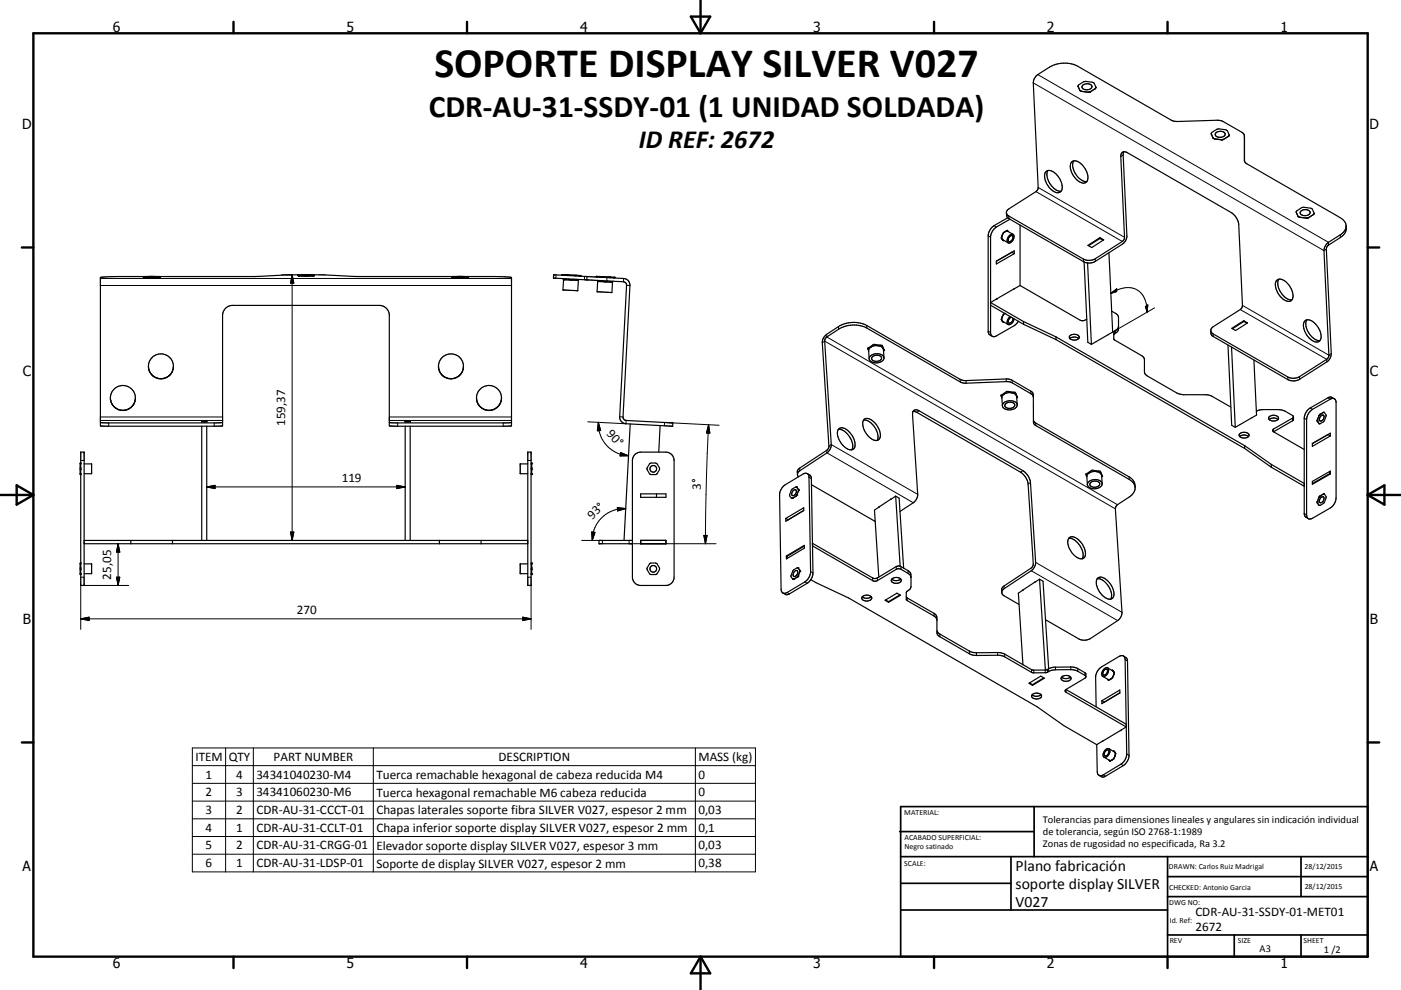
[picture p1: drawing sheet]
<svg xmlns="http://www.w3.org/2000/svg" width="420mm" height="297mm" viewBox="0 0 420 297" stroke-linecap="round" stroke-linejoin="round" font-family="sans-serif">
<g fill="none" stroke="#000" stroke-width=".36">
<path d="M323.2 25.9l.1-.4a3.8 3.8 0 0 1 4.5-.7l.8 1.4M323.2 25.9l.6 1.2M323.2 25.9l.6 1.3M323.8 27.1l.4 .3M323.8 27.2l.4 .2M323.8 27.1v.1M324.2 27.4l2.1 .3M324.7 25.5a1.76 1.76 0 0 1 2.7 .5 1.67 1.67 0 0 1-1.5 1 1.67 1.67 0 0 1-1.5-1zM326.3 27.7h.1M326.6 27.7h-.3M326.9 27.5l-.6 .2M326.9 27.5v.1"/>
<path d="M326.9 27.6l-.5 .1M328.4 26.6l-1.5 .9M328.4 26.6h.1M328.4 26.6l-1.5 1M328.6 26.2l-.2 .4M364.6 39.8a1.78 1.78 0 0 1 2.7 .5 1.7 1.7 0 0 1-3 0zM313.6 51.5a2.12 2.12 0 0 1 2.9 .6 4.9 4.9 0 0 1 1.7 5.2 1.95 1.95 0 0 1-3.1-.5 4.9 4.9 0 0 1-1.7-5.1zM314.2 51.2a5 5 0 0 0 2.4 5.8l1.5 .4M321.3 48.6a2.59 2.59 0 0 1 3.5 1.3 4.2 4.2 0 0 1 1 4.7 2.3 2.3 0 0 1-3.3-1 4.4 4.4 0 0 1-1.2-5zM321.9 48.3a5.1 5.1 0 0 0 2.4 5.8l1.6 .4M336.9 45.5l-.2 1 1.2 24.2a3.1 3.1 0 0 1-1.4 2.5l-8.1 5.2a3.7 3.7 0 0 1-3.5 .1l-22.4-12.9-.7-.8-.1-1M363.1 40.1l.2-.3a3.7 3.7 0 0 1 4.4-.7l.8 1.4"/>
<path d="M363.1 40.1l.6 1.3M363.1 40.1v.1M363.1 40.2l.6 1.2M363.7 41.4l.4 .2M363.7 41.4h.1M364.1 41.6l2.1 .4M366.6 41.9h-.2M366.8 41.8l-.6 .2M366.8 41.8h.1M368.4 40.8l-1.6 1M368.4 40.8v.1M368.5 40.5l-.1 .3"/>
<path d="M373.1 48.1l.2 .6 .5 .5 28 16.1a2.77 2.77 0 0 1 1.8 2.6 2.77 2.77 0 0 1-1.8 2.6l-3.5 2.2a3.2 3.2 0 0 0-1.4 2.5l1.5 31.6-.6 1-8.2 5.2a3.8 3.8 0 0 1-3.5 .1l-22.4-12.9a1.17 1.17 0 0 1-.7-1.1 1.17 1.17 0 0 1 .7-1.1l8.1-5.1 .7-1.1-1.1-24.4a5.1 5.1 0 0 0-2.3-3.6l-31.1-18a1.2 1.2 0 0 0-1.4-.2 1.2 1.2 0 0 0-.6 1.4l1.1 24.4-.6 1-8.1 5.2a3.8 3.8 0 0 1-3.6 .1l-22.3-12.9a1.15 1.15 0 0 1-.8-1.1 1.15 1.15 0 0 1 .8-1l8.1-5.2 .7-1.1-1.5-31.5a3.1 3.1 0 0 1 1.3-2.5l3.6-2.3a9 9 0 0 1 8.4-.2l28.5 16.4 1.3 .2 12.1-.4 1.7 .4 5.6 3.2 .7 .7 .1 7.9M373.1 40.7v.8M300.3 71.6l.2 .2M300.5 70.6v1.2M300.5 71.8v.1M300.5 70.6l-.1 .1M300.5 71.9h.1M300.6 71.9l1.6 1M300.6 72h.2M301.4 69.5l-.9 1.1M301.4 69.5l.6-.2 1.7 1M301.5 69.4l-.1 .1"/>
<path d="M301.9 69.1l.3 .3M302.1 65.3l-4.3 2.6a4 4 0 0 0-1.5 2.9v28.8l.3 .8 .9 .5M302.3 69.5l-.3-.4-1.2 .7-.6 1.6 .6 .8 .2-.1M302.6 71.1a.59 .59 0 0 1 .9-.4 .59 .59 0 0 1 .1 1 .78 .78 0 0 1-1.3 .6v-.6zM302.6 70.6a.76 .76 0 0 1 1.1-.3 .76 .76 0 0 1 .3 1.1 1.47 1.47 0 0 1-1.9 1.3 1.72 1.72 0 0 1 .5-2.1zM302.8 65.8l-4.3 2.5a4.1 4.1 0 0 0-1.5 2.6v29.1a1.05 1.05 0 0 0 .6 1 1.05 1.05 0 0 0 1.1-.2l5.3-3.1 1.3-1.3M303.4 75.6l.7 .5M304.1 76.1v-.9l-5.4 3.2M304.1 76.1l-5.4 3.1v-.9M305.8 67.5v18.2M325 78.6l1.1 24.1 1.1 .6M326.1 78.9l1.1 24.4"/>
<path d="M326.2 73.6l3.6-2.3 1.1 .7-3.6 2.3zM329.8 71.6l.9 .5M329.8 71.6l-3.4 2.1M329.8 71.3v.3M332.5 75.8l1.1 23.8-6.4 3.7M388.6 63.6l.2-.3a3.7 3.7 0 0 1 4.4-.7l.8 1.4M388.6 63.6l.6 1.3M388.6 63.6v.1M389.2 64.9l.4 .3M389.2 64.9h.1M389.6 65.2l2.1 .2M389.6 65.2h.1"/>
<path d="M389.6 65.2l2.1 .3M389.9 63.5a1.79 1.79 0 0 1 2.9 .3 1.7 1.7 0 0 1-3 0zM391.7 65.4v.1M391.9 65.5h.1M392 65.4v.1M392.3 65.3l-.6 .2M392.3 65.3l-.6 .1M392.3 65.3h.1M393.8 64.3l-1.5 1M393.8 64.3v.1M393.8 64.4l-1.5 .9M394 64l-.2 .3"/>
<path d="M394 64l-.2 .4M403.6 67.7a3.2 3.2 0 0 1-1.7 3.6l-3.7 2.3-.6 1.2 1.5 31.3a3 3 0 0 1-1.3 2.5l-8.2 5.2a3.6 3.6 0 0 1-3.5 .1l-22.6-13.1-.4-.6-.1-1M30.1 83.3v44.5h36.6v-33.2a3 3 0 0 1 3-3h44a2.99 2.99 0 0 1 3 3l.1 33.2h36.5l.1-44.5M30.1 83.2v.1M43 83.1h.3M43 83v.1M43 83.1v.1M43 83.2h.2M43 83.2l.4 .1M43.1 83h4.7M43.2 83.3h4.5M43.2 83.2l.2 .1"/>
<path d="M43.3 83.1l1.9 .1M43.3 83.2h-.1M43.3 83.1v.1M43.3 83.2h1.9M43.4 83.3l1.9 .1M43.4 83h-9.6l-3.7 .2M44 83h.1M44 83.1h2.9M44 83h2.9M45.2 83.2h.6M45.2 83.2h.1M45.2 83.2l.1 .1"/>
<path d="M45.3 83.3h.4M45.3 83.3v.1M45.3 83.4h.3M45.7 83.3l-.1 .1M45.8 83.2h.1M45.8 83.2l-.1 .1M46.9 83h.1M47 83v.1M47.6 83.3l-2 .1M47.7 83.1l-1.9 .1M47.7 83.1v.1M47.7 83.2h-1.9"/>
<path d="M47.7 83.2h.1M47.7 83.2l-.1 .1M47.9 83.2h-.2M47.9 83.2l-.3 .1M48 83.1h-.3M48 83v.1M48 83.1l-.1 .1M89.2 82.6h.3M89.2 82.5v.1M89.2 82.6l.1 .1M89.3 82.7h.2M89.3 82.7l.2 .1"/>
<path d="M89.4 82.5h7.5l9.9 .5h29.1M89.4 82.5l-12.8 .5h-29M89.5 82.8h4.5M89.5 82.8h.1M89.5 82.7l.1 .1M89.5 82.6l1.9 .1M89.5 82.6h.1M89.5 82.6v.1M89.6 82.8l2 .1M90.2 82.5h3M90.3 82.5h2.9M90.3 82.5h-.1"/>
<path d="M90.3 82.5v.1M91.4 82.7h.6M91.4 82.7h.1M91.5 82.7h.4M91.5 82.7l.1 .2M91.6 82.9h.3M91.9 82.7v.2M92 82.7h.1M92 82.7h-.1M93.2 82.5h.1M93.8 82.8h.2M93.8 82.8l-1.9 .1"/>
<path d="M93.9 82.6l-1.9 .1M93.9 82.6h.1M93.9 82.6l.1 .1M94 82.8h.1M94 82.7h.2M94 82.7l-.2 .1M94.2 82.7l-.2 .1M94.2 82.6h-.3M94.2 82.5v.1M94.2 82.6v.1M135.5 83.1h.3M135.5 83v.1"/>
<path d="M135.5 83.1v.1M135.5 83.2h.2M135.5 83.2l.2 .1M135.6 83h4.7M135.7 83.3h.1M135.7 83.2l.2 .1M135.7 83.3h.2M135.8 83.1l1.9 .1M135.8 83.1v.1M135.8 83.2h-.1M135.8 83.2h1.9M135.9 83.3l2 .1"/>
<path d="M136.5 83.1h.1M136.5 83h3M136.5 83.1h3M137.7 83.2h.6M137.7 83.2h.1M137.7 83.2l.1 .1M137.8 83.3h.4M137.8 83.3l.1 .1M137.9 83.4h.2M138.2 83.3l-.1 .1M138.3 83.2l-.1 .1M138.3 83.2h.1"/>
<path d="M139.5 83.1h.1M140.1 83h9.5l3.7 .2M140.1 83.3l-2 .1M140.2 83.1l-1.9 .1M140.2 83.1v.1M140.2 83.2h.1M140.2 83.2h-1.9M140.2 83.3h-4.5M140.2 83.2l-.1 .1M140.4 83.2l-.3 .1M140.4 83.2h-.2M140.5 83.1h-.3"/>
<path d="M140.5 83v.1M140.5 83.1l-.1 .1M153.3 83.2l.1 .1M166 82.5l21 1a2 2 0 0 1 1.9 2.2l-2 39.8 .8 .6 14 .8v1l-14-.8a2 2 0 0 1-1.9-2.1l2-39.9-.9-.6-21-1.1zM168.5 82.5l.2 .1M168.5 82.4v.1M168.5 82.4h1.1M168.5 82.4h.1M168.5 82.4l1.1 .1M169 83.9l-.2 3.1 1.3 .1 3.1 .1 .2-3.1M169 83.9l-.2-.3 .3 .3M169 83.9h.1"/>
<path d="M169.1 83.9h.1M169.6 82.4l.6 .1M169.6 82.4v.1M169.6 82.5h.1M169.7 82.5h.3M169.7 82.5l.2 .2M169.7 83.6l-.5 .3M170 82.5l.1 .2M170.2 82.5l2.1 .1M170.2 82.5h.1M170.2 82.5h-.2M170.3 83.7a5.2 5.2 0 0 0 3.1 .4"/>
<path d="M172.1 83.8l-.7 .2-2.2-.1M172.3 82.6h.6M172.3 82.6h.1M172.3 82.6l.1 .1M172.4 82.7h.4M172.4 82.7v.1M172.7 83.8l.3 .3M172.8 82.7l-.2 .1M172.9 82.6l1.1 .1-.3 .2M172.9 82.6h.1M172.9 82.6l-.1 .1M173.6 83.9l-.5 .2"/>
<path d="M173.6 83.9l-.2 .2M176 83v1M178.8 82.9h.1M178.8 83l.2 .1M178.8 82.9l1 .1M178.8 82.9v.1M178.8 83h.1M178.8 83h1M179 84.1l.4 .3M179 84.1l.2 .3M179.2 84.4l-.2 3.1 4.2 .3h.3l.1-3.1M179.2 84.4h.1"/>
<path d="M179.4 84.4l.1 .1M179.5 84.5l1.9 .1M179.8 83h.6M179.8 83h.1M179.9 83l.4 .1M179.9 84.2l-.4 .3M179.9 83l.2 .2M180.3 83.1v.1M180.4 83l2.2 .1M180.4 83h.1M180.4 83l-.1 .1M180.5 84.2l.9 .4"/>
<path d="M181.4 84.6l1.9 .1M182.3 84.3l-.9 .3M182.6 83.1h.5M182.6 83.1h.1M182.6 83.1l.1 .1M182.7 83.2h.3M182.7 83.2l-.1 .1M182.9 84.3l.4 .4M183 83.2l-.2 .1M183.1 83.1l1.1 .2M183.1 83.2h-.1M183.1 83.1v.1"/>
<path d="M183.1 83.2h1.1M183.3 84.7l.5-.3-.2 .3M183.3 84.7h.3M184.2 83.3l-.2 .1M297 91.6l9.9 5.7M298.7 89.7h.1M300.3 96.1l.1 .1M300.4 96.1l.1 .3M300.5 95.1l.7-1.1-.4 .3-.6 1.6 .6 .8 .2-.1M300.5 95.1l-.1 1M300.5 95.1l-.1 .1M300.5 94.9v.2"/>
<path d="M300.5 96.4h.1M300.6 96.4l1.6 1M300.6 96.5h.2M302.8 94.9a1.78 1.78 0 0 0-.6 2.5M303.2 95.2a1.08 1.08 0 0 0-.6 1.8 1.34 1.34 0 0 0 1.1-1.6M304 86.7h.1M304 95.6a1.76 1.76 0 0 1-1.8 1.8M304.1 86.6l-7.1 4.2 9.9 5.7M304.1 86.6h.1M305.8 85.7l18.1 10.4 1 .1 .9-.5M305.8 85.7l-1.8 1M306.9 96.5l9.7 4.6"/>
<path d="M306.9 97.3l9.7 4.6M306.9 96.5v.8M333.3 93.4l1.4 .8 .5 .6 .1 3.9a2.71 2.71 0 0 1-1.4 1.7v.1M335.3 97.9a2.15 2.15 0 0 1-1.3 1.5l-.1 2.2 .2 .4 8.1 4.7 .7 .5 .2 .7v3.9l.9 1 9.1 5.3 1.9 .3 7.5 .1 6.5 3.6M369.3 98.5l3.6-2.3 1.1 .7-3.6 2.3zM372.9 96.5l.9 .5M372.9 96.5l-3.4 2.1M372.9 96.2v.3M382.8 84.1a2.59 2.59 0 0 1 3.5 1.3 4.2 4.2 0 0 1 .9 4.7 2.34 2.34 0 0 1-3.2-1 4.3 4.3 0 0 1-1.2-5zM383.4 83.8a5 5 0 0 0 2.4 5.8l1.5 .3M391.2 96.3a2.59 2.59 0 0 1 3.5 1.3 3.7 3.7 0 0 1 .8 4.8 3.2 3.2 0 0 1-3.7-1.8 3.9 3.9 0 0 1-.6-4.3zM391.8 96a5 5 0 0 0 2.4 5.8l1 .4 .5-.1"/>
<path d="M33.1 119.4a3.7 3.7 0 0 1 4-3.8 3.7 3.7 0 0 1 3.5 4.3M33.1 119.4l.3 1.4 1 1.5M40.6 119.9l-.3 .9-.7 1.2M40.6 119.4v.4M44.5 110.3l.5 1.4M45 111.7a3.7 3.7 0 0 1 1.4-5 3.7 3.7 0 0 1 5 1.3 3.7 3.7 0 0 1-1.2 5.1M45 111.7l1.2 1.4M45 111.7l.2 .4M45.5 112.4l.8 .6M46.2 113.1l.9 .4M46.3 113l1.7 .6M47.6 113.5l.4 .1"/>
<path d="M48 113.6h.5M49.8 113.3l-1.3 .3M49.8 113.2l-1.3 .4M50.2 113.1l-.4 .2M52 110.3l-.5 1.4-1.3 1.3M131.5 110.3l.4 1.4M131.9 111.7a3.7 3.7 0 0 1 3.3-5.5 3.7 3.7 0 0 1 3.3 5.5M131.9 111.7l.3 .4M131.9 111.7l1.3 1.4M132.5 112.4l.7 .6M133.2 113.1l.4 .2M133.6 113.3l1.4 .3"/>
<path d="M133.6 113.2l1.4 .4M135 113.6h.4M136.4 113.4l-1 .2M136.8 113.2l-1.4 .4M138.5 111.7l-.9 1.1-.8 .5M138.5 111.7l-.9 1.1-.8 .4M138.9 110.3l-.4 1.4M142.9 119.4a3.7 3.7 0 0 1 3.7-3.8 3.7 3.7 0 0 1 3.8 3.8M142.9 119.4v.5M142.9 119.9l.2 .9M142.9 119.8l.2 .9M150.4 119.4l-.2 .9"/>
<path d="M260.2 104.5l.3 .8M260.3 104.9l-.2-.4 1.9-1.2 2.5 .3 .6 1.5-.2 .2M261.1 104.1l-.7 .2M261.1 104.1l-.6 .9 .1 2.6M261.1 106.7a2.73 2.73 0 0 1 3.9 .5 2.45 2.45 0 0 1-3.8 1.3 1.03 1.03 0 0 1-.6-.9 1.03 1.03 0 0 1 .5-.9zM261.6 107a1.77 1.77 0 0 1 2.7 .4 1.68 1.68 0 0 1-1.4 1 1.68 1.68 0 0 1-1.6-.9zM261.7 103.5l-.6 .6M262.3 103.3l.9 .4M263.2 103.7h-1l-1.1 .4M263.2 103.7l.9 .2 .7 .7M264.1 103.6l-.9 .1M264.5 103.7l.3 .9"/>
<path d="M264.8 104.6l.2 2.7M264.8 104.6l.1 .2M264.9 104.8l.1 .1M265 104.9l-.1 .3M300.1 118.6l.3 .8M300.2 119l-.1-.4 1.8-1.2 2.5 .3 .7 1.5-.3 .2M301 118.3l-.7 .1M301 118.3l-.6 .8 .1 2.6M301.7 117.6l-.7 .7M302.3 117.5l.9 .3M303.2 117.8l1.1 .4 .4 .5M303.2 117.8l-1.3 .1-.9 .4"/>
<path d="M304 117.7l-.8 .1M304.4 117.8l.3 .9M304.7 118.7l.3 .4-.2 .2M304.7 118.7l.3 2.7M309.8 119.1l-.1-1-.4-.6-6.7-3.7-13 .4-1.5-.3-28.3-16.3a8.8 8.8 0 0 0-8.4 .4l-3.6 2.3a3.2 3.2 0 0 0-1.3 2.5l2 31.4-.6 .9-8.4 5.5-.5 .8 .1 1M316.6 101.1l56.6 32.6M316.6 101.9l56.6 32.7M316.6 101.1v.8M320.7 100.8a1.82 1.82 0 0 1 2.9 .4 1.73 1.73 0 0 1-3 0zM320.8 101.6a2.13 2.13 0 0 1 2.6 0M368.2 103.5l1.1 24.1 1 .6M369.2 104.1l1.1 24.1"/>
<path d="M375.9 108l.8 16.5-1.4 .9M400.1 119.6l-1.1-.5-.7 .1-5.5 3.2a3.9 3.9 0 0 0-1.8 3.1v28.6l.3 .8 1 .7M24.1 139v3.3M24.1 139h.1M24.1 139v.1M24.1 139l.1 .2-.1-.2M24.2 135.6h1v40h-1zM25.2 139.2h2.3v2.9h-2.3M30.1 126.8h.1M30.1 126.8h36.6M34.4 122.3l.9 .5M34.5 122.2l.8 .5"/>
<path d="M35.3 122.7l1.3 .4 1.8-.4M35.3 122.8l.4 .2M36.1 123h1.4M38.4 122.8l-.4 .2M39.6 122l-1.2 .8M39.6 121.9l-1.2 .8M60.4 126.3h1.6v.3h-1.6zM60.5 126.6h1.5M60.5 127.9v34.2M62 127.9v34.2M66.7 126.8h.1M116.7 126.8h36.6"/>
<path d="M121.4 126.3h1.6v.3h-1.6zM121.5 127.9v34.2M123 126.6h-1.5M123 127.9v34.2M143.1 120.8l1.1 1.5M144.2 122.3l.8 .5M144.2 122.2l.8 .5M145 122.8l1.4 .3 1.8-.3M145 122.7l1.4 .4 1.8-.4M149 122.3l-.8 .5M149 122.2l-.8 .5M149.3 122l-.3 .3"/>
<path d="M149.6 121.6l-.3 .3M149.9 121.2l-.6 .8M150.2 120.3l-.3 .9M153.3 126.8h.1M158.2 139.2h-2.2v2.9h2.2M158.2 135.6h1v40h-1zM159.4 139.1l-.2 .1 .2-.3v3.5l-.2-.3h.2M188.9 127.2l-1.8 34.9M190.5 136.2l.9-.5 .7-.1h7.5a2.5 2.5 0 0 1 2.5 2.6v35a2.5 2.5 0 0 1-2.5 2.4h-7.5a2.5 2.5 0 0 1-2.5-2.4v-35l.2-1.1zM197.9 127.7l-.4 7.9M251.3 128.8a4.8 4.8 0 0 1 4.2 3.8l.2 1.2-.3 1.1M251.5 128.7a2.15 2.15 0 0 1 2.9 .6 4.5 4.5 0 0 1 1.6 5.3 2.12 2.12 0 0 1-2.9-.6 4.9 4.9 0 0 1-1.8-5.1z"/>
<path d="M258.9 126a4.9 4.9 0 0 1 4.2 4.2l.1 1.1-.2 .8M259 125.9a2.39 2.39 0 0 1 3.3 .9 4.4 4.4 0 0 1 1.3 5 2.31 2.31 0 0 1-3.3-.9 4.4 4.4 0 0 1-1.3-5zM273.8 123.4l1.1 .3 31.1 18 1 .9a4.7 4.7 0 0 1 1.2 2.6l1.6 24.2-.5 .9-8.5 5.7-.5 .8v1M300.8 121a2.74 2.74 0 0 1 4.2 .3 2.44 2.44 0 0 1-3.8 1.3 1 1 0 0 1-.4-1.6zM301.5 121.1a1.57 1.57 0 0 1 2.7 .6 1.74 1.74 0 0 1-3 0zM309.8 126.1l.7 .8 28 16.2a3.3 3.3 0 0 1 1.8 3.2M371.7 131a2.14 2.14 0 0 1 2.6 0M371.7 130.1a1.65 1.65 0 0 1 2.8 .6 1.8 1.8 0 0 1-3-.1zM373.2 133.7l7.9 5.6M373.2 134.6l7.9 5.6M373.2 133.7v.9M375.3 125.3l-5 2.9"/>
<path d="M376.7 123.3l2-.4h4.9l1.8 .5 2.2 1.3 .2 1.2-.2 .3-5.8 3.3M380.5 125.9a2.13 2.13 0 0 1 2.6 0M380.6 125a1.78 1.78 0 0 1 2.7 .5 1.74 1.74 0 0 1-3 0zM381.1 139.3l9.9 5.7M381.1 139.3v.9M381.8 129.5l9.2 5.4M387.8 125.1l-.3 .4-5.7 3.2-.3 .4 .3 .4M393 123.2l5.8-3.4a1.06 1.06 0 0 1 1.3-.2 1.06 1.06 0 0 1 .5 1.2v28.6a3.9 3.9 0 0 1-1.8 3l-5.3 3.1a1.08 1.08 0 0 1-1.2 .1 1.08 1.08 0 0 1-.6-1.1v-28.6a3.9 3.9 0 0 1 1.3-2.7zM393.5 133.1l5.3-3.1v.8l-5.3 3.1zM394.9 126.2v.2M394.9 126v.4M394.9 126v.1"/>
<path d="M395.5 124.7l-.6 1.3M395.7 124.3l-.2 .4M396 124.9a.6 .6 0 0 1 .9-.3 .6 .6 0 0 1-.1 1 .75 .75 0 0 1-.4 .6 .75 .75 0 0 1-.8-.1v-.6zM396.8 123.7l.3 .1M396.8 123.7l-1.1 .6M397.1 123.8l.5 1a2.54 2.54 0 0 1-2 2.3l-.7-.7M398.1 130.4l.7 .4M24.1 140.4v.2M24.1 142.1v.1M24.1 140.6v.1M24.1 142.2v.1M24.1 140.7v.2"/>
<path d="M24.1 142.2l.1-.1-.1 .2M24.1 140.6h.1M24.2 140.7h-.1M159.2 140.7l.2 .2M159.4 140.4l-.2 .2M192.1 148.2h7.6v1h-7.6zM196.8 148.2v1M234.9 145.8l5.9-3.6a1.08 1.08 0 0 1 1.2-.1 1.08 1.08 0 0 1 .5 1.1l.5 28.3a3.9 3.9 0 0 1-1.7 3.1l-5.3 3.2a1.08 1.08 0 0 1-1.3 .1 1.08 1.08 0 0 1-.5-1.1l-.5-28.3a3.8 3.8 0 0 1 1.2-2.7zM235.6 155.5l5.4-3.2v.9l-5.4 3.2zM235.6 155.5l.7 .4M236.3 155.9v.1M237.6 149.5h-.1"/>
<path d="M237.7 147.3a.6 .6 0 0 1 1-.3 .6 .6 0 0 1-.1 1 .76 .76 0 0 1-1.2 .5zM238.6 148.9l-1 .6M238.6 148.9h.1M238.9 148.5l-.3 .4M239.4 143.1a1.16 1.16 0 0 1 .4-1.9l8.1-5.3a3.2 3.2 0 0 0 1.3-2.5l-2-31.2 .7-1.1 3.5-2.3a8.8 8.8 0 0 1 8.5-.4l28.5 16.4 1.3 .2 12.3-.5 1.5 .4 6.1 3.7 .2 .6v7.4l.5 .9 28.3 16.3a2.84 2.84 0 0 1 1.7 2.7 2.84 2.84 0 0 1-1.7 2.6l-3.6 2.3-.6 1.1 2 31.2a3 3 0 0 1-1.3 2.5l-8.1 5.3a3.7 3.7 0 0 1-3.6 .2l-9.9-5.8M239.4 146.8l-.6-.7h-.2a2.71 2.71 0 0 0-1.9 2.5l.6 .9h.3M239.4 146.8v.4M239.4 147.2l-.5 1.3M241 153.1l-4.7 2.8M242 142.1l.9 .5 .4 1 .4 28.3a3.9 3.9 0 0 1-1.7 3.1l-5.5 3.3-.9 .1-.9-.5M243.3 145.4l19.1 11M263.5 152.1h.1"/>
<path d="M263.6 152.1h.1M263.6 152.1l-1.4 .9 1.3 20.1M267.1 149.7v.1M268.5 148.8l-5 3.3M268.5 148.8l1.1 .7 1.3 20.9M268.5 148.8l1.4 21.1M269.8 153.4l4-2.6a3.1 3.1 0 0 0 1.3-2.5l-1.5-23.9a1.17 1.17 0 0 1 .5-1.4 1.17 1.17 0 0 1 1.5 .2l31.1 18 1 .9a4.6 4.6 0 0 1 1.2 2.7l1.6 23.9a3.2 3.2 0 0 1-1.3 2.5l-8.1 5.4a1.18 1.18 0 0 0-.8 1.1 1.18 1.18 0 0 0 .8 1.1l4.4 2.5M325.6 142.2l.2 .7M325.7 142.7l-.2-.4 1.9-1.2 2.5 .3 .7 1.5-.3 .2M325.8 142.9l.1 .2M325.8 143l.2 2.4M326.2 144.7a2.8 2.8 0 0 1 4.2 .2 2.15 2.15 0 0 1-3 1.7 1.23 1.23 0 0 1-1.2-.6 1.23 1.23 0 0 1 0-1.3z"/>
<path d="M326.5 141.9l-.4 .4-.3 .7M326.5 141.9l-.7 .2M326.9 144.8a1.82 1.82 0 0 1 2.8 .3 1.68 1.68 0 0 1-1.4 1.1 1.68 1.68 0 0 1-1.6-.8zM327.1 141.2l-.6 .7M327.7 141.1l.9 .4M328.6 141.5a1.83 1.83 0 0 1 1.8 1.3l-.1 .2M328.6 141.5h-1l-1.1 .4M329.5 141.3l-.9 .2M329.9 141.5l.4 1 .1 2.6M381.1 140.2l9.9 5.7M393.5 144.4l5.3-3.1v.9l-5.3 3.1zM394.9 150.7v.2"/>
<path d="M394.9 150.5v.4M394.9 150.5v.1M395.5 149.2l-.6 1.3M395.7 148.8l-.2 .4M396 149.3a.55 .55 0 0 1 .8-.2 .55 .55 0 0 1 .1 .8 .75 .75 0 0 1-.5 .8 .75 .75 0 0 1-.8-.2zM396.8 148.2h.1M396.8 148.2l-1.1 .6M396.9 148.2h.2M397.1 148.2l.5 .8v.4a2.54 2.54 0 0 1-2 2.2l-.7-.7M398.6 141.5v.6l-5.1 3M398.6 142.1l.2 .1M24.1 170.4v.2"/>
<path d="M24.1 172.1v.1M24.1 169v3.3M24.1 169.1h.1M24.1 169v.1M24.1 170.6v.1M24.1 172.2v.1M24.1 170.7v.2M24.1 172.2l.1-.1-.1 .2M25.2 162.1h133M25.2 163.1h133M25.2 169.2h2.3v2.9h-2.3M39.2 162.1v1"/>
<path d="M51.7 162.1v1M131.7 162.1v1M144.2 162.1v1M158.2 169.2h-2.2v2.9h2.2M159.4 169.1l-.2 .1 .2-.3v3.5l-.2-.3h.2M159.4 170.4l-.2 .2 .2 .3M189.6 162.1h-10v1h10M192.1 162.1h7.6v1.1h-7.6zM192.1 163.1h7.6M196.1 162.1h.1M199.6 162.1v1M235.8 166.8l5.3-3.2 .1 .8-5.4 3.3z"/>
<path d="M235.8 166.8l.2 .1M236 166.9v.6M237.7 173.7l.3 .1M238.2 171.5l.5-.3a.95 .95 0 0 1 .5 .9 .95 .95 0 0 1-.8 .8 .51 .51 0 0 1-.6-.2 .51 .51 0 0 1 0-.6zM239 173.1l-1 .7M239.2 170.4l.6 .7M239.2 170.4h-.2a2.71 2.71 0 0 0-1.9 2.5l.6 .8M239.3 172.8l-.3 .3M239.8 171.1v.4M239.8 171.1h.1M239.8 171.5l-.5 1.3M241.1 163.8l-5.1 3.1"/>
<path d="M243.1 173.9l11.3 5.5 56.5 32.6 8 5.7 9.9 5.7M258.6 178.9a1.63 1.63 0 0 1 2.7 .7 1.77 1.77 0 0 1-2.9-.2zM261.2 179a2.15 2.15 0 0 1-2.7 .1M265.5 180l.9 .5M267.3 173.8a1.82 1.82 0 0 1 2.9 .3 1.72 1.72 0 0 1-3 0zM269.8 178.5l-3.4 2M269.9 169.9l-1.2 .1-5.7 3.4-1.2 .1-18.2-10.5v.8l18.4 10.6 1-.2 5.7-3.4 1.2-.1 3 1.9 .2 .7v2.7a2.18 2.18 0 0 1-1.3 1.6v2.4l8.2 4.8 .7 .6 .2 .7M269.9 169.9l2.8 1.7 .4 .6v1M270 173.7a2.05 2.05 0 0 1-2.6 0M271.7 179.1l8.8 5.3 .4 .8v4.8l.4 .7 9.6 5.6 1.9 .4 6.7-.1 1.1 .2 9.2 5.1 3.9-.1 1.2-.6 1.2-.2 5.7-.1 1.1 .4 2.7 1.7M306.7 177h.1M306.7 177l-1.4 1 1.4 21.4"/>
<path d="M310.2 174.7l-3.5 2.3M310.2 174.7h.1M311.7 173.8l-1.5 .9M311.7 173.8l1 .6 1.7 26.2M311.7 173.8l1.7 27.2M320.4 161.5a5.1 5.1 0 0 1 4.3 4.6l-.3 1.5M320.5 161.4a2.15 2.15 0 0 1 2.9 .6 4.5 4.5 0 0 1 1.7 5.3 2.68 2.68 0 0 1-3.6-1.3 4.3 4.3 0 0 1-1-4.6zM329 173.6a4.8 4.8 0 0 1 4.2 4.2l.1 1.1-.3 .8M329.1 173.5a2.67 2.67 0 0 1 3.5 1.3 4.3 4.3 0 0 1 1 4.6 2.14 2.14 0 0 1-2.9-.6 5 5 0 0 1-1.8-5.1zM265.4 180.1l3.5-2.1 1.1 .6-3.6 2.1zM266.4 180.5v.2M280.9 189.2l.9 1 9.1 5.3 1.8 .3h6.8l1.1 .2 9 5h3.8l2.6-.8 5.4-.1 1.4 .3 2.7 1.6-.1 1.4-5.8 3.4"/>
<path d="M336.8 196.8l1 .7 .2 .8 .5 28.3a3.9 3.9 0 0 1-1.7 3.1l-5.6 3.3-.6 .1-1.1-.5M308.5 205l3.5-2.1 1.1 .6-3.5 2.1zM308.7 204.9l.8 .5M309.5 208.3a1.85 1.85 0 0 1 2.8 .5 1.71 1.71 0 0 1-3 0zM309.5 205.4l.1 .2M312.1 208.4a2.06 2.06 0 0 1-2.6 0M312.9 203.4l-3.4 2M318.4 203.1a1.75 1.75 0 0 1 2.7 .4 1.72 1.72 0 0 1-3 0zM319.6 206.9h.1M319.6 206.9l18.1 10.4v.8M319.6 206.8l-.3 .4 .3 .5 18.1 10.4M320.9 203.1a2.07 2.07 0 0 1-2.6 0"/>
<path d="M328.6 212.1l-.1-8.9a3.9 3.9 0 0 1 1.7-3.1l5.3-3.2a1.08 1.08 0 0 1 1.3-.1 1.08 1.08 0 0 1 .5 1.1l.5 28.3a4 4 0 0 1-1.8 3.1l-5.2 3.2a1.09 1.09 0 0 1-1.3 .1 1.09 1.09 0 0 1-.5-1.1l-.2-8.1M330.3 210.2l.7 .5M330.6 202.9l1.8 1 .6-.1M330.8 200.9a.8 .8 0 0 1 .9-.6 .8 .8 0 0 1 .7 .9 1.53 1.53 0 0 1-1.9 1.6l-.2-.8zM331.1 201a.56 .56 0 0 1 .9-.1 .56 .56 0 0 1-.1 .8 .7 .7 0 0 1-.4 .8 .7 .7 0 0 1-.9-.3zM332.1 200.4l1.7 1M332.1 203.8l.3 .3M333 203.8l-.2 .1M333.1 203.7l-.1 .1M333.3 201.1l.2-.1 .6 .8-.5 1.6-1.3 .7-.2-.3M333.5 201.2h.2M333.7 201.3l.1 .1"/>
<path d="M333.8 201.4l.1 .1M333.8 202.6l-.8 1.2M333.9 201.5l.1 .1M333.9 201.6l-.1 1M333.9 202.5l-.1 .1M335.7 207.9l-5.3 3.2-.1-.9M335.7 207.9v-.9l-5.4 3.2M335.9 219.2l-7.1 4.2M335.9 219.1v.1M337.7 218.1l-1.8 1.1M330.5 222.4h.1M330.6 222.3h.1"/>
<path d="M331 227.2l1.8 1 .6-.2M331.2 225.2a.8 .8 0 0 1 .9-.7 .8 .8 0 0 1 .7 1 1.54 1.54 0 0 1-1.9 1.6l-.2-.9zM331.4 225.4a.59 .59 0 0 1 .8-.3 .59 .59 0 0 1 .1 .9 .7 .7 0 0 1-.4 .7 .7 .7 0 0 1-.9-.2zM332.5 224.6l1.7 1M332.5 228l.3 .4M333.4 228l-.2 .1M333.7 225.4l.2-.1 .6 .8-.5 1.6-1.3 .7-.2-.4M333.9 225.5h.2M334.1 225.5l.1 .1M334.2 225.6v.1M334.2 225.7v1.2M334.2 225.7l.2 .2"/>
<path d="M334.2 226.9v.2M334.2 226.9l-.8 1.1M334.3 226.7l-.1 .2"/>
<circle cx="195.8" cy="140.7" r="1"/>
<circle cx="195.9" cy="140.6" r="1.88"/>
<circle cx="195.9" cy="170.7" r="1"/>
<circle cx="195.9" cy="170.6" r="1.88"/>
</g>
<g fill="none" stroke="#000" stroke-width=".3">
<path d="M309.8 24.9l87.1 50.3 .7-.4M311.1 22.4l87.2 50.3v.8M310.6 57.5l25.9 14.9M311.3 56.2l25.8 15M336.7 46.5l-.7 .5M373.1 40.8v.8M373.1 48.1v.1M296.3 70.8l.7 .4M298 67.7l.7 .4M300.8 72l-.1 .1M301.9 69.1l.1 .1M302.5 64.8v.8"/>
<path d="M324.8 77.7l.1 .8M328.4 77.6v.8M401.8 70.5l.1 .8M30.1 83.5h123.3M30.1 85.7h123.3M84.4 82.5h3.4M87.6 82.5v79.6M87.6 82.5l.5 2.4h-1zM166.7 82.5v1M175.2 82.9v1M182 83.3l-.1 1M187 83.5l-.1 1"/>
<path d="M187.8 85.6l1.1 .1M251.4 98v.8M259.8 97.6l.1 .8M296.3 99.3l.7 .5M300.8 96.5l-.1 .1M333 88l1.8-1a5.9 5.9 0 0 1 7.9 1.7l.9 2.3 .3 2.7M333 88l1.8-1.4v.9zM334.2 99.3v.8M343.4 92l.7-.5-.2 2.2zM346.2 92.4l-11.8 6.7v.8M371.8 92.9l26 14.9v.8M372.5 91.6l25.9 15 .7-.5"/>
<path d="M246.5 102.8l.7-.5 87.2 50.4M247.8 100.3l.1 .8 87.1 50.3M260.2 104.5h.1M265.1 105h-.1M287.8 113.8l.1 .8M289.6 114.2l.1 .8M300.1 118.6h.1M301.7 113.7v.8M303.4 114.1l.1 .8M305 119.1h.1M309 117.3l.1 .8M363.7 100.2l.1 .8"/>
<path d="M386.1 113.1v.8M389.6 113v.8M398.1 119.4l.7 .4M24.2 138.2h1M30.1 125.1h36.6M30.1 126.1h36.6M32.6 126.9v1M64.2 126.9v1M116.7 125.1h36.7M116.7 126.1h36.7M119.2 126.9v1M150.9 126.9v1"/>
<path d="M158.2 138.2h1M179.4 126.7a9.7 9.7 0 0 0 1.6 5.8 9.6 9.6 0 0 0 5 3.8l2.4 .4M179.4 126.7l.7 2.5h-1zM185.8 125l1 .1M186.1 135.8l2.3 .9-2.5 .1zM187.7 126.1v1l-11.5-.5M212.4 127.4l-.6 14.8-.3 20.9M212.4 127.4l.4 2.6-1-.1zM215.6 127.6l-16.4-.8v.9M247.9 135.1v.8l25.9 14.9M248.5 133.8l.7-.4 25.9 14.9M275.6 123.2l-.7 .5"/>
<path d="M310.5 126.9l.1 .8M381.8 128.7v.8M387.5 125.5v.8M391 125.5l.7 .4M392.8 122.4l.7 .4M62 146.1h59.5M62 146.1l2.5-.5v1zM87.1 159.6h1l-.5 2.5zM119 145.6l2.5 .5-2.5 .5zM177.4 159.6l1 .1-.8 2.4zM185.1 152.3l2.5 .3-2.4 .7zM187.6 152.6a9.8 9.8 0 0 0-5.9 1.7 9.6 9.6 0 0 0-3.8 5.3l-.3 2.5"/>
<path d="M239.7 140.4l.1 .8M242.5 143.2l.8 .4M306.7 141.2l-.7 .5M308.9 144.8l-.7 .4M325.6 142.2h.1M330.5 142.7l-.1 .1M338.5 143.1l.1 .7M391 154.1l.7 .4M24.2 173.2h1M24.2 175.6v13.2M25.2 175.6h13.4M34.9 173.2h1l-.5 2.4z"/>
<path d="M35.4 163.1v12.5M35.4 163.1l.5 2.5h-1zM158.2 173.2h1M159.2 175.6v13.2M174.4 162.1h6.2v1M188.6 162.1v1h26.1M211 160.6h1l-.5 2.5zM236 177.8l.7 .4M241.3 174.6l.7 .4M243 171.5l.7 .4M261.6 173.4v.8M263 173.4v.8"/>
<path d="M268.7 170v.8M270.1 170v.8M272 179.4v.8M272.2 171.2v.8M301 175.8l.1 .8M309.2 171.2l25.9 15M310.5 168.7l25.9 15M24.2 185.7h135M24.2 185.7l2.5-.5v1zM156.7 185.2l2.5 .5-2.5 .5zM280 184v.8M281.8 190.2v.8"/>
<path d="M290.6 195.3v.8M292.7 195.8l.1 .9M299.1 195.8v.8M301.2 196.2v.9M337.3 197.9l.7 .4M309.3 200.9v.8M309.9 201l.1 .9M313.4 201v.8M314.1 200.8v.8M314.3 200.7v.8M316.4 200.2v.7M319.6 206.9v.8"/>
<path d="M321 200.1v.8M323.1 200.6v.8M325.3 201.8v.8M332.4 204v.1M333.6 201.1l-.1 .1M57.7 224.4h168.8v37.2h-168.8zM57.7 229.7h168.8M57.7 235h168.8M67.6 224.4v37.2M76 224.4v37.2M111.9 224.4v37.2M208.5 224.4v37.2"/>
<path d="M330.8 232.5l.6 .4M332.8 228.3v.1M334 225.4l-.1 .1M336 229.3l.8 .4M337.8 226.2l.7 .4M57.7 240.3h168.8M57.7 245.7h168.8M57.7 251h168.8M57.7 256.3h168.8"/>
</g>
<g fill="#000">
<circle cx="43.2" cy="83.3" r=".18"/>
<circle cx="43.4" cy="83.3" r=".18"/>
<circle cx="45.3" cy="83.4" r=".18"/>
<circle cx="45.6" cy="83.4" r=".18"/>
<circle cx="47.6" cy="83.3" r=".18"/>
<circle cx="47.7" cy="83.3" r=".18"/>
<circle cx="89.5" cy="82.8" r=".18"/>
<circle cx="89.6" cy="82.8" r=".18"/>
<circle cx="91.6" cy="82.9" r=".18"/>
<circle cx="91.9" cy="82.9" r=".18"/>
<circle cx="93.8" cy="82.8" r=".18"/>
<circle cx="94" cy="82.8" r=".18"/>
<circle cx="135.7" cy="83.3" r=".18"/>
<circle cx="135.9" cy="83.3" r=".18"/>
<circle cx="137.9" cy="83.4" r=".18"/>
<circle cx="138.1" cy="83.4" r=".18"/>
<circle cx="140.1" cy="83.3" r=".18"/>
<circle cx="140.2" cy="83.3" r=".18"/>
<circle cx="168.5" cy="82.5" r=".18"/>
<circle cx="169" cy="83.9" r=".18"/>
<circle cx="174" cy="82.7" r=".18"/>
<circle cx="178.8" cy="83" r=".18"/>
<circle cx="179.2" cy="84.4" r=".18"/>
<circle cx="184.2" cy="83.2" r=".18"/>
<circle cx="184.2" cy="83.3" r=".18"/>
<circle cx="298.7" cy="89.7" r=".18"/>
<circle cx="301.2" cy="94" r=".18"/>
<circle cx="24.1" cy="138.9" r=".18"/>
<circle cx="24.1" cy="139.1" r=".18"/>
<circle cx="159.4" cy="138.9" r=".18"/>
<circle cx="159.4" cy="139.1" r=".18"/>
<circle cx="394.9" cy="126" r=".18"/>
<circle cx="394.9" cy="126.4" r=".18"/>
<circle cx="395.5" cy="124.7" r=".18"/>
<circle cx="395.5" cy="127.1" r=".18"/>
<circle cx="395.7" cy="124.3" r=".18"/>
<circle cx="396.8" cy="123.7" r=".18"/>
<circle cx="24.1" cy="142.1" r=".18"/>
<circle cx="24.1" cy="142.4" r=".18"/>
<circle cx="24.1" cy="140.4" r=".18"/>
<circle cx="24.1" cy="140.9" r=".18"/>
<circle cx="159.4" cy="142.1" r=".18"/>
<circle cx="159.4" cy="140.4" r=".18"/>
<circle cx="159.4" cy="142.4" r=".18"/>
<circle cx="159.4" cy="140.9" r=".18"/>
<circle cx="237.3" cy="149.5" r=".18"/>
<circle cx="237.6" cy="149.5" r=".18"/>
<circle cx="238.8" cy="146.1" r=".18"/>
<circle cx="238.9" cy="148.5" r=".18"/>
<circle cx="239.4" cy="146.8" r=".18"/>
<circle cx="239.4" cy="147.2" r=".18"/>
<circle cx="394.9" cy="150.5" r=".18"/>
<circle cx="394.9" cy="150.9" r=".18"/>
<circle cx="395.5" cy="149.2" r=".18"/>
<circle cx="395.5" cy="151.6" r=".18"/>
<circle cx="395.7" cy="148.8" r=".18"/>
<circle cx="396.8" cy="148.2" r=".18"/>
<circle cx="24.1" cy="172.1" r=".18"/>
<circle cx="24.1" cy="170.9" r=".18"/>
<circle cx="24.1" cy="168.9" r=".18"/>
<circle cx="24.1" cy="169.1" r=".18"/>
<circle cx="24.1" cy="170.4" r=".18"/>
<circle cx="24.1" cy="172.4" r=".18"/>
<circle cx="159.4" cy="172.4" r=".18"/>
<circle cx="159.4" cy="169.1" r=".18"/>
<circle cx="159.4" cy="170.9" r=".18"/>
<circle cx="159.4" cy="168.9" r=".18"/>
<circle cx="159.4" cy="172.1" r=".18"/>
<circle cx="159.4" cy="170.4" r=".18"/>
<circle cx="237.7" cy="173.7" r=".18"/>
<circle cx="238" cy="173.8" r=".18"/>
<circle cx="239" cy="173.1" r=".18"/>
<circle cx="239.2" cy="170.4" r=".18"/>
<circle cx="239.3" cy="172.8" r=".18"/>
<circle cx="239.8" cy="171.5" r=".18"/>
<circle cx="335.9" cy="219.2" r=".18"/>
</g>
<g fill="none" stroke="#000" stroke-width=".71">
<path d="M10 10h400v277h-400zM70 6.6v3.4M140 6.6v3.4M207.1 5h5.8l-2.9 5zM210 0v10M280 6.6v3.4M350 6.6v3.4M6.6 74.2h3.4M410 74.2h3.5M0 148.5h10M5 145.6l5 2.9-5 2.9zM410 148.5h10.1"/>
<path d="M410 148.5l5.1-2.9v5.8zM6.6 222.7h3.4M410 222.7h3.5M70 287v3.4M140 287v3.4M210 287v10M210 287l2.9 5h-5.8zM280 287v3.4M350 287v3.4"/>
</g>
<g fill="none" stroke="#000" stroke-width=".51">
<path d="M269.7 249.5h40.3M270 242h140v45h-140zM270 257h140M303.1 257v16M310 242v15M350 257v30M390.1 257v12M270 265h33.1M270 273h80M350 269h60M350 263h60M350 280.5h60"/>
<path d="M370 280.5v6.5M390.1 280.5v6.5"/>
</g>
<g fill="#000" stroke="#000" stroke-width=".3">
<path d="M87.6 82.5l.5 2.4h-1zM333 88l1.8-1.4v.9zM343.4 92l.7-.5-.2 2.2zM179.4 126.7l.7 2.5h-1zM186.1 135.8l2.3 .9-2.5 .1zM212.4 127.4l.4 2.6-1-.1zM62 146.1l2.5-.5v1zM87.1 159.6h1l-.5 2.5zM119 145.6l2.5 .5-2.5 .5zM177.4 159.6l1 .1-.8 2.4zM185.1 152.3l2.5 .3-2.4 .7zM34.9 173.2h1l-.5 2.4z"/>
<path d="M35.4 163.1l.5 2.5h-1zM211 160.6h1l-.5 2.5zM24.2 185.7l2.5-.5v1zM156.7 185.2l2.5 .5-2.5 .5z"/>
</g>
<text font-size="12.6" x="130.2" y="23.1">SOPORTE DISPLAY SILVER V027</text>
<text font-size="9.4" x="128.5" y="35">CDR-AU-31-SSDY-01 (1 UNIDAD SOLDADA)</text>
<text font-size="7.9" x="191.5" y="44.4">ID REF: 2672</text>
<g font-size="4.7">
<text x="304.5" y="261.2">Plano fabricación</text>
<text x="304.5" y="266.6">soporte display SILVER</text>
<text x="304.5" y="272">V027</text>
</g>
<g font-size="4.2">
<text x="33.9" y="9.6">6</text>
<text x="103.9" y="9.6">5</text>
<text x="173.9" y="9.6">4</text>
<text x="243.8" y="9.6">3</text>
<text x="313.9" y="9.6">2</text>
<text x="383.9" y="9.6">1</text>
<text x="6.7" y="38.7">D</text>
<text x="410.5" y="38.7">D</text>
<text x="6.9" y="112.9">C</text>
<text x="410.7" y="112.9">C</text>
<text x="6.9" y="187.1">B</text>
<text x="410.7" y="187.1">B</text>
<text x="6.8" y="261.4">A</text>
<text x="410.7" y="261.4">A</text>
<text x="33.9" y="290.4">6</text>
<text x="103.9" y="290.4">5</text>
<text x="173.9" y="290.4">4</text>
<text x="243.8" y="290.4">3</text>
<text x="313.9" y="290.4">2</text>
<text x="383.9" y="290.4">1</text>
</g>
<g font-size="3.9">
<text x="85.5" y="127.8" transform="rotate(-90 85.5 127.8)">159,37</text>
<text x="181.7" y="130.1" transform="rotate(48 181.7 130.1)">90°</text>
<text x="102.4" y="144.5">119</text>
<text x="210.1" y="146.9" transform="rotate(-88 210.1 146.9)">3°</text>
<text x="177.5" y="155.9" transform="rotate(-43 177.5 155.9)">93°</text>
<text x="33.4" y="173.9" transform="rotate(-90 33.4 173.9)">25,05</text>
<text x="89" y="184.1">270</text>
<text x="58.6" y="228.3">ITEM</text>
<text x="61.6" y="233.6">1</text>
<text x="68.6" y="228.3">QTY</text>
<text x="70.8" y="233.6">4</text>
<text x="76.9" y="233.6">34341040230-M4</text>
<text x="82" y="228.3">PART NUMBER</text>
<text x="112.9" y="233.7">Tuerca remachable hexagonal de cabeza reducida M4</text>
<text x="149.4" y="228.3">DESCRIPTION</text>
<text x="209.4" y="228.4">MASS (kg)</text>
<text x="209.4" y="233.6">0</text>
<text x="61.6" y="238.9">2</text>
<text x="70.8" y="238.9">3</text>
<text x="76.9" y="238.9">34341060230-M6</text>
<text x="112.9" y="239">Tuerca hexagonal remachable M6 cabeza reducida</text>
<text x="209.4" y="238.9">0</text>
<text x="61.6" y="244.3">3</text>
<text x="70.8" y="244.3">2</text>
<text x="76.9" y="244.3">CDR-AU-31-CCCT-01</text>
<text x="112.9" y="244.3">Chapas laterales soporte fibra SILVER V027, espesor 2 mm</text>
<text x="209.4" y="244.3">0,03</text>
<text x="61.6" y="249.5">4</text>
<text x="70.8" y="249.5">1</text>
<text x="76.9" y="249.6">CDR-AU-31-CCLT-01</text>
<text x="112.9" y="249.7">Chapa inferior soporte display SILVER V027, espesor 2 mm</text>
<text x="209.4" y="249.6">0,1</text>
<text x="61.6" y="254.8">5</text>
<text x="70.8" y="254.8">2</text>
<text x="76.9" y="254.8">CDR-AU-31-CRGG-01</text>
<text x="112.9" y="254.9">Elevador soporte display SILVER V027, espesor 3 mm</text>
<text x="209.4" y="254.8">0,03</text>
<text x="61.6" y="260.2">6</text>
<text x="70.8" y="260.2">1</text>
<text x="76.9" y="260.2">CDR-AU-31-LDSP-01</text>
<text x="112.9" y="260.3">Soporte de display SILVER V027, espesor 2 mm</text>
<text x="209.4" y="260.2">0,38</text>
<text x="358.4" y="274.9">CDR-AU-31-SSDY-01-MET01</text>
<text x="358.4" y="279.4">2672</text>
</g>
<g font-size="3.1">
<text x="312.7" y="246.8">Tolerancias para dimensiones lineales y angulares sin indicación individual</text>
<text x="312.7" y="250.4">de tolerancia, según ISO 2768-1:1989</text>
<text x="312.7" y="254">Zonas de rugosidad no especificada, Ra 3.2</text>
<text x="377.6" y="285.6">A3</text>
<text x="396.9" y="285.9">1 /2</text>
</g>
<g font-size="2.4">
<text x="271.1" y="244.4">MATERIAL:</text>
<text x="271.2" y="252">ACABADO SUPERFICIAL:</text>
<text x="271.2" y="254.7">Negro satinado</text>
<text x="271.1" y="259.7">SCALE:</text>
<text x="350.4" y="260.8">DRAWN: Carlos Ruiz Madrigal</text>
<text x="391.1" y="260.6">28/12/2015</text>
<text x="350.5" y="267">CHECKED: Antonio Garcia</text>
<text x="391.2" y="266.7">28/12/2015</text>
<text x="350.5" y="271.4">DWG NO:</text>
<text x="350.7" y="276.9">Id. Ref:</text>
<text x="350.7" y="282.8">REV</text>
<text x="371.1" y="282.9">SIZE</text>
<text x="390.8" y="283">SHEET</text>
</g>
</svg>
